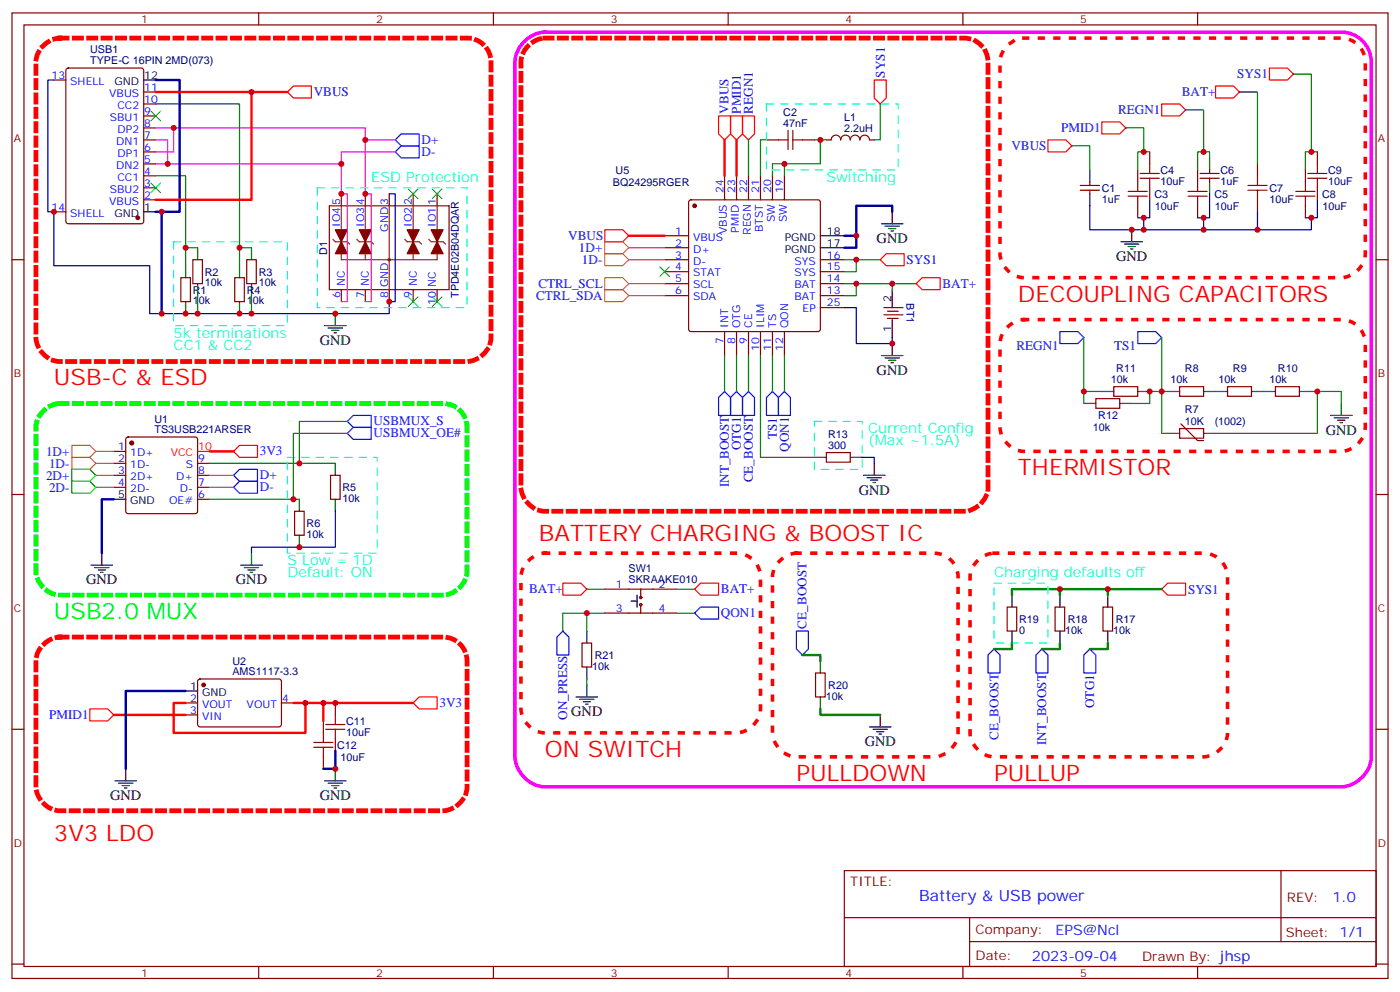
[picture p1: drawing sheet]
<svg xmlns="http://www.w3.org/2000/svg" width="412mm" height="292mm" viewBox="0 0 412 292" stroke-linecap="round" stroke-linejoin="round" font-family="sans-serif">
<g fill="none" stroke="#870000" stroke-width=".35">
<path d="M3.5 3.8h405.4v284.3h-405.4zM7.1 7.3h398.2v277.3h-398.2zM76.2 3.8v3.5M145.3 3.8v3.5M214.5 3.8v3.5M283.6 3.8v3.5M352.8 3.8v3.5M15.9 23.6h3.5M19.6 20.2l.5-.2h21.5l.7 .5v44.7l-.4 .6-21.8 .1-.6-.5-.1-44.7zM42.3 37.7h3.6M42.3 34.1h3.6M42.3 30.6h3.6"/>
<path d="M42.3 27.1h3.6M42.3 58.8h3.6M42.3 55.3h3.6M42.3 51.8h3.6M42.3 48.3h3.6M42.3 44.7h3.6M42.3 41.2h3.6M100.5 57.1v3.5M107.6 57.1v3.5M114.7 57.1v3.5M121.7 57.1v3.5M128.8 57.1v3.5"/>
<path d="M203.1 59l.5-.2h37.3l.5 .2 .3 .5v37.4l-.3 .5-.5 .2h-37.3l-.5-.2-.3-.5v-37.4zM213.4 51.8v7M217 51.8v7M220.5 51.8v7M224 51.8v7M225.8 41.2h3.5M227.5 51.8v7M231.1 51.8v7M236.4 41.2h3.5M243.4 41.2h1.4M244.8 41.2a1.41 1.41 0 0 1 1.4-1.4 1.41 1.41 0 0 1 1.4 1.4M247.6 41.2a1.41 1.41 0 0 1 1.5-1.4 1.41 1.41 0 0 1 1.4 1.4"/>
<path d="M250.5 41.2a1.41 1.41 0 0 1 1.4-1.4 1.41 1.41 0 0 1 1.4 1.4M253.3 41.2a1.41 1.41 0 0 1 1.4-1.4 1.41 1.41 0 0 1 1.4 1.4h1.4M318.2 56h5.6M318.2 54.6h5.6M321 53.6v1M321 56v1.1M335.1 50v3.6M338.7 44.7v3.6M338.7 55.3v3.5M352.8 50v3.6M353.5 52.5h5.6M353.5 51.1h5.6"/>
<path d="M356.3 50v1.1M356.3 52.5v1.1M370.4 48.3v3.5M370.4 58.8v3.6M384.5 50v3.6M388.1 44.7v3.6M388.1 55.3v3.5M3.5 76.5h3.6M15.9 62.4h3.5M56.8 76.5h2.8v7h-2.8zM72.7 76.5h2.8v7h-2.8zM97 60.6h35.3v24.7h-35.3z"/>
<path d="M195.8 76.5h7M195.8 69.4h7M195.8 73h7M241.7 76.5h7M335.1 60.6v3.5M352.8 60.6v3.5M384.5 60.6v3.5M405.3 76.5h3.6M53.3 81.8h2.8v7h-2.8zM69.1 81.8h2.9v7h-2.9zM100.5 85.3v3.5M107.6 85.3v3.5"/>
<path d="M114.7 85.3v3.5M121.7 85.3v3.5M128.8 85.3v3.5M195.8 80h7M195.8 83.5h7M195.8 87.1h7M213.4 97.6v7.1M217 97.6v7.1M220.5 97.6v7.1M224 97.6v7.1M227.5 97.6v7.1M231.1 97.6v7.1"/>
<path d="M241.7 80h7M241.7 83.5h7M241.7 87.1h7M241.7 90.6h7M260.3 90.6h5.7M260.3 92.7h5.7M261.4 93.8h3.2M261.4 91.7h3.2M322.8 117.4h7v2.8h-7zM328.1 113.9h7v2.8h-7zM347.5 113.9h7v2.8h-7zM361.6 113.9h7.1v2.8h-7.1z"/>
<path d="M375.7 113.9h7.1v2.8h-7.1zM33.5 132.9h3.5M33.5 136.5h3.5M33.5 140h3.5M37.3 128.9l.4-.2h19.8l.5 .2 .2 .5v21.2l-.2 .5-.5 .2h-19.8l-.5-.3-.2-.4v-21.2zM58.2 136.5h3.5M58.2 140h3.5M97.4 140h2.8v7h-2.8zM243.4 133.3h7.1v2.8h-7.1zM347.5 126.2h7v2.8h-7zM347.8 124.8l5 5h1.7M3.5 145.6h3.6"/>
<path d="M33.5 143.5h3.5M58.2 143.5h3.5M58.2 147h3.5M86.8 150.6h2.8v7h-2.8zM405.3 145.6h3.6M178.2 173.5h21.1M188.7 173.5v2.5M188.7 178.1v2.5M296.7 178.8h2.8v7h-2.8zM310.8 178.8h2.8v7h-2.8zM324.9 178.8h2.8v7h-2.8zM171.4 189.4h2.9v7h-2.9z"/>
<path d="M178.2 180.6h21.1M240.2 198.2h2.9v7h-2.9zM3.5 214.8h3.6M54.7 207h3.5M54.7 210.5h3.5M58.4 200.2l.5-.2h23.6l.4 .7-.1 12.9-.6 .5-23.6-.1-.4-.6v-12.7zM82.9 207h3.5M95.2 212.3v3.5M98.8 207v3.5M98.8 217.6v3.5M405.3 214.8h3.6M95.2 222.9v3.5"/>
<path d="M248.7 256.4h156.6v28.2h-156.6zM377.3 256.4v20.9M248.7 270.2h156.5M285.6 277.3h119.6M285.6 270.2v14.2M3.5 283.9h3.6M76.2 284.6v3.5M145.3 284.6v3.5M214.5 284.6v3.5M283.6 284.6v3.5M352.8 284.6v3.5M405.3 283.9h3.6"/>
<circle cx="188.7" cy="178.1" r=".35"/>
<circle cx="188.7" cy="176" r=".35"/>
</g>
<g fill="#870000" stroke="#870000" stroke-width=".35">
<path d="M127 67.7h3.5l-1.7 3.5z"/>
<path d="M128.8 71.2l1.7 3.5h-3.5z"/>
<path d="M119.9 67.7h3.6l-1.8 3.5z"/>
<path d="M121.7 71.2l1.8 3.5h-3.6z"/>
<path d="M105.8 67.7h3.6l-1.8 3.5z"/>
<path d="M107.6 71.2l1.8 3.5h-3.6z"/>
<path d="M98.8 67.7h3.5l-1.8 3.5z"/>
<path d="M100.5 71.2l1.8 3.5h-3.5z"/>
<circle cx="204.6" cy="60.6" r=".53"/>
<circle cx="60" cy="201.7" r=".53"/>
<circle cx="40.6" cy="64.1" r=".53"/>
<circle cx="38.8" cy="130.5" r=".53"/>
</g>
<g fill="none" stroke="#000" stroke-width=".35">
<path d="M42.3 23.6h3.6M321 50v3.6M321 57.1v3.5M356.3 46.5v3.5M356.3 53.6v3.5M42.3 62.4h3.6M54.7 78.2v3.6M58.2 73v3.5M70.6 78.2v3.6M74.1 73v3.5M241.7 73h7M241.7 69.4h7"/>
<path d="M259.6 65.9h6.4M260.7 66.6h4.2M261.8 67.3h2.1M262.5 68h.7M262.8 62.4v3.5M330.2 71.2h6.3M331.3 71.9h4.2M332.3 72.6h2.1M333 73.3h.7M333.4 67.7v3.5M54.7 88.8v3.6M58.2 83.5v3.6"/>
<path d="M70.6 88.8v3.6M74.1 83.5v3.6M95.6 95.9h6.4M96.7 96.6h4.2M97.7 97.3h2.1M98.4 98h.7M98.8 92.4v3.5M262.8 85.3v5.3M262.8 94.1v5.3M259.6 104.7h6.4M260.7 105.4h4.2M261.8 106.1h2.1"/>
<path d="M262.5 106.8h.7M262.8 101.2v3.5M319.3 118.8h3.5M324.6 115.3h3.5M329.8 118.8h3.6M335.1 115.3h3.6M344 115.3h3.5M354.5 115.3h7.1M368.7 115.3h7M382.8 115.3h3.5M395.1 118.8v3.5M98.8 136.5v3.5"/>
<path d="M239.9 134.7h3.5M250.5 134.7h3.5M254.4 140h6.3M257.5 136.5v3.5M344 127.6h3.5M354.5 127.6h3.6M391.9 122.3h6.4M393 123h4.2M394.1 123.8h2.1M394.8 124.5h.7M33.5 147h3.5M88.2 147v3.6"/>
<path d="M88.2 157.6v3.5M98.8 147v3.6M255.4 140.7h4.2M256.5 141.4h2.1M257.2 142.1h.7M26.8 166.4h6.4M27.9 167.1h4.2M28.9 167.9h2.1M29.6 168.6h.7M30 162.9v3.5M70.9 166.4h6.4M72 167.1h4.2"/>
<path d="M73 167.9h2.1M73.7 168.6h.7M74.1 162.9v3.5M185.9 177h1.8M187.7 175.3v3.5M298.1 175.3v3.5M312.2 175.3v3.5M326.3 175.3v3.5M172.9 185.8v3.6M172.9 196.4v3.6M241.7 194.7v3.5M298.1 185.8v3.6"/>
<path d="M312.2 185.8v3.6M326.3 185.8v3.6M54.7 203.5h3.5M169.7 205.2h6.3M170.7 206h4.3M171.8 206.7h2.1M172.5 207.4h.7M172.9 201.7v3.5M241.7 205.2v3.6M256.1 214.1h6.4M257.2 214.8h4.2M258.2 215.5h2.1"/>
<path d="M258.9 216.2h.7M259.3 210.5v3.6M33.9 229.9h6.3M34.9 230.6h4.3M36 231.4h2.1M36.7 232.1h.7M37 226.4v3.5M95.6 229.9h6.4M96.7 230.6h4.2M97.7 231.4h2.1M98.4 232.1h.7M98.8 226.4v3.5"/>
</g>
<g fill="none" stroke="#f00" stroke-width=".35">
<path d="M86.4 25.3h5.3v3.6h-5.3l-1.7-1.8zM211.7 34.1h3.5v5.3l-1.8 1.8-1.7-1.8zM215.2 34.1h3.5v5.3l-1.7 1.8-1.8-1.8zM218.7 34.1h3.5v5.3l-1.7 1.8-1.8-1.8zM257.5 23.6h3.6v5.3l-1.8 1.7-1.8-1.7zM324.6 35.9h5.2l1.8 1.8-1.8 1.7h-5.2zM342.2 30.6h5.3l1.7 1.8-1.7 1.7h-5.3zM358.1 25.3h5.3l1.7 1.8-1.7 1.8h-5.3zM373.9 20h5.3l1.8 1.8-1.8 1.8h-5.3zM308.7 41.2h5.3l1.7 1.8-1.7 1.7h-5.3zM178.2 67.7h5.2l1.8 1.7-1.8 1.8h-5.2zM259.3 76.5l1.8-1.8h5.2v3.5h-5.2z"/>
<path d="M269.9 83.5l1.7-1.7h5.3v3.5h-5.3zM58.2 132.9h3.5M68.8 132.9l1.8-1.7h5.2v3.5h-5.2zM165.8 171.7h5.3l1.8 1.8-1.8 1.8h-5.3zM204.6 173.5l1.8-1.8h5.3v3.6h-5.3zM342.2 173.5l1.8-1.8h5.2v3.6h-5.2zM26.5 208.8h5.2l1.8 1.7-1.8 1.8h-5.2zM121.7 207l1.8-1.8h5.3v3.6h-5.3z"/>
</g>
<g fill="none" stroke="#8c2424" stroke-width=".35">
<path d="M98.1 70.5l.7 .7h3.5l.7 .7M100.5 74.7v1.8h28.3v-1.8M100.5 60.6v7.1M105.1 70.5l.7 .7h3.6l.7 .7M107.6 60.6v7.1M107.6 74.7v1.8M114.7 60.6v24.7M119.2 70.5l.7 .7h3.6l.7 .7M121.7 60.6v7.1M121.7 74.7v1.8M126.3 70.5l.7 .7h3.5l.7 .7M128.8 60.6v7.1"/>
<circle cx="114.7" cy="76.5" r=".35"/>
</g>
<g fill="none" stroke="#c0c" stroke-width=".35">
<path d="M45.9 37.7h5.3v7h-5.3M51.2 37.7h56.4v19.4h1.8v31.7h-1.8M45.9 41.2h3.5v7.1h-3.5M49.4 48.3h51.1v8.8h1.8v31.7h-1.8M107.6 41.2h8.8M116.4 44.7h-15.9v3.6M185.2 73h10.6M185.2 76.5h10.6M185.2 83.5h10.6M185.2 87.1h10.6M28.2 140h5.3M28.2 132.9h5.3"/>
<path d="M28.2 136.5h5.3M61.7 140h7.1M28.2 143.5h5.3M61.7 143.5h7.1"/>
</g>
<g fill="none" stroke="#3c3" stroke-width=".35">
<path d="M44.4 32.7l2.9 2.9M47.3 32.7l-2.9 2.9M44.4 53.9l2.9 2.8M47.3 53.9l-2.9 2.8M120.3 55.7l2.8 2.8M123.1 55.7l-2.8 2.8M127.4 55.7l2.8 2.8M130.2 55.7l-2.8 2.8M194.4 78.6l2.8 2.8M197.2 78.6l-2.8 2.8M120.3 87.4l2.8 2.8M123.1 87.4l-2.8 2.8"/>
<path d="M127.4 87.4l2.8 2.8M130.2 87.4l-2.8 2.8"/>
</g>
<g fill="none" stroke="#008700" stroke-width=".35">
<path d="M45.9 30.6h24.7v42.4M259.3 30.6v10.6h-1.8M331.6 37.7h5.3v7M349.2 32.4h5.3v12.3M365.1 27.1h5.3v21.2M381 21.8h5.3v22.9M45.9 51.8h8.8v21.2M220.5 41.2v10.6M225.8 41.2h-1.8v10.6M231.1 48.3v3.5M239.9 41.2h1.8v7.1h-14.2v3.5M241.7 41.2h1.7"/>
<path d="M315.7 43h5.3v7M338.7 44.7h-3.6v5.3M356.3 46.5v-1.8h-3.5v5.3M388.1 44.7h-3.6v5.3M58.2 73h-3.5v5.2M74.1 73h-3.5v5.2M248.7 76.5h10.6M252.2 76.5v3.5h-3.5M58.2 87.1v5.3M74.1 87.1v5.3M248.7 83.5h14.1v1.8M252.2 83.5v3.6h-3.5"/>
<path d="M262.8 83.5h7.1M319.3 99.4v15.9M342.2 99.4v15.9h-3.5v3.5h-5.3M213.4 104.7v10.6M217 104.7v10.6M220.5 104.7v10.6M224 104.7v30h15.9M227.5 104.7v10.6M231.1 104.7v10.6M324.6 115.3h-5.3v3.5M344 115.3h-1.8v12.3h1.8M386.3 115.3h1.8v12.3h-30"/>
<path d="M388.1 115.3h7v3.5M61.7 136.5h37.1M102.3 127.6h-15.9v19.4M102.3 124.1h-14.1v12.4M61.7 147h26.5M172.9 173.5h5.3M199.3 173.5h5.3M172.9 180.6h-7.1v5.2M172.9 200v1.7M178.2 180.6h-5.3v5.2M199.3 180.6h5.3"/>
</g>
<path d="M15.9 23.6h-1.8v38.8h1.8v15.8h28.2v14.2h70.6v-3.6h1.7v-31.7h-1.7M338.7 58.8v5.3h-3.6M356.3 57.1v7h-3.5M388.1 58.8v5.3h-3.6M321 60.6v7.1h15.9v-3.6M354.5 64.1v3.6h-17.6M370.4 62.4v5.3h-15.9M386.3 64.1v3.6h-15.9M248.7 90.6h3.5v10.6h10.6v-1.8M254 134.7h3.5v1.8M98.8 150.6v10.5h-24.7v1.8" fill="none" stroke="#009" stroke-width=".35"/>
<path d="M45.9 23.6h7v38.8h-7M47.6 62.4v30M252.2 69.4v3.6h-3.5M262.8 62.4v-1.8h-10.6v8.8h-3.5M33.5 147h-3.5v15.9M54.7 203.5h-17.7v22.9M98.8 221.1v5.3h-3.6" fill="none" stroke="#009" stroke-width=".71"/>
<path d="M45.9 27.1h38.8M74.1 27.1v31.7h-28.2M213.4 41.2v10.6M217 41.2v10.6M185.2 69.4h10.6M61.7 132.9h7.1M33.5 210.5h21.2M54.7 207h-3.5v8.8h38.8v-8.8M86.4 207h35.3M95.2 207v5.3" fill="none" stroke="#f00" stroke-width=".71"/>
<path d="M225.8 30.6h38.8v19.4h-38.8zM93.5 55.3h44.1v35.3h-44.1zM51.2 71.2h33.5v24.7h-33.5zM84.7 134.7h26.4v28.2h-26.4zM239.9 124.1h14.1v14.1h-14.1zM292.8 171.7h15.9v17.7h-15.9z" fill="none" stroke="#0ff" stroke-width=".35" stroke-dasharray="2.1 2.1"/>
<g fill="none" stroke="#00f" stroke-width=".35">
<path d="M116.4 44.7l1.8-1.7h5.3v3.5h-5.3zM116.4 41.2l1.8-1.8h5.3v3.6h-5.3zM312.2 97.6h5.3l1.8 1.8-1.8 1.8h-5.3zM335.1 97.6h5.3l1.8 1.8-1.8 1.8h-5.3zM213.4 115.3l1.8 1.8v5.2h-3.5v-5.2zM217 115.3l1.7 1.8v5.2h-3.5v-5.2zM220.5 115.3l1.7 1.8v5.2h-3.5v-5.2zM227.5 115.3l1.8 1.8v5.2h-3.5v-5.2zM231.1 115.3l1.7 1.8v5.2h-3.5v-5.2zM68.8 140l1.8-1.8h5.2v3.5h-5.2zM102.3 127.6l1.8-1.7h5.3v3.5h-5.3zM102.3 124.1l1.8-1.8h5.3v3.6h-5.3z"/>
<path d="M68.8 143.5l1.8-1.8h5.2v3.6h-5.2zM164 187.6l1.8-1.8 1.8 1.8v5.3h-3.6zM204.6 180.6l1.8-1.8h5.3v3.5h-5.3zM234.6 185.8h3.5v5.3l-1.7 1.8-1.8-1.8zM291 192.9l1.8-1.8 1.8 1.8v5.3h-3.6zM306.9 191.1l1.8 1.8v5.3h-3.5v-5.3zM321 191.1l1.8 1.8v5.3h-3.5v-5.3z"/>
</g>
<path d="M178.2 71.2h5.2l1.8 1.8-1.8 1.7h-5.2zM178.2 74.7h5.2l1.8 1.8-1.8 1.7h-5.2zM178.2 81.8h5.2l1.8 1.7-1.8 1.8h-5.2zM178.2 85.3h5.2l1.8 1.8-1.8 1.7h-5.2zM21.2 131.2h5.3l1.7 1.7-1.7 1.8h-5.3zM21.2 134.7h5.3l1.7 1.8-1.7 1.7h-5.3z" fill="none" stroke="#c90" stroke-width=".35"/>
<path d="M21.2 138.2h5.3l1.7 1.8-1.7 1.7h-5.3zM21.2 141.7h5.3l1.7 1.8-1.7 1.8h-5.3z" fill="none" stroke="#0c0" stroke-width=".35"/>
<path d="M17.6 11.2h120a7.1 7.1 0 0 1 7 7.1v81.1a7.6 7.6 0 0 1-7 7.1h-120a7.6 7.6 0 0 1-7-7.1v-81.1a7.6 7.6 0 0 1 7-7.1M160.5 11.2h123.5a7.1 7.1 0 0 1 7 7.1v125.2a7.6 7.6 0 0 1-7 7.1h-123.5a7.6 7.6 0 0 1-7-7.1v-125.2a7.6 7.6 0 0 1 7-7.1M17.6 187.6h112.9a7.1 7.1 0 0 1 7.1 7.1v37a7.6 7.6 0 0 1-7.1 7.1h-112.9a7.6 7.6 0 0 1-7-7.1v-37a7.6 7.6 0 0 1 7-7.1" fill="none" stroke="#f00" stroke-width="1.4" stroke-dasharray="2.1 2.1"/>
<path d="M17.6 118.8h112.9a7.1 7.1 0 0 1 7.1 7.1v42.3a7.6 7.6 0 0 1-7.1 7.1h-112.9a7.6 7.6 0 0 1-7-7.1v-42.3a7.6 7.6 0 0 1 7-7.1" fill="none" stroke="#0f0" stroke-width="1.4" stroke-dasharray="2.1 2.1"/>
<g fill="none" stroke="#a10000" stroke-width=".35">
<path d="M232.1 38.4v5.6M233.5 38.4v5.6M229.3 41.2h2.8M233.5 41.2h2.9M332.3 57.8h5.7M332.3 56.4h5.7M335.1 53.6v2.8M335.1 57.8v2.8M335.8 52.5h5.7M335.8 51.1h5.7M338.7 48.3v2.8M338.7 52.5v2.8"/>
<path d="M350 57.8h5.6M350 56.4h5.6M352.8 53.6v2.8M352.8 57.8v2.8M367.6 56h5.6M367.6 54.6h5.6M370.4 51.8v2.8M370.4 56v2.8M381.7 57.8h5.6M381.7 56.4h5.6M384.5 53.6v2.8M384.5 57.8v2.8"/>
<path d="M385.2 52.5h5.7M385.2 51.1h5.7M388.1 48.3v2.8M388.1 52.5v2.8M92.4 218.7h5.7M95.2 215.8v2.9M96 214.8h5.6M96 213.4h5.6M98.8 210.5v2.9M98.8 214.8v2.8M92.4 220.1h5.7M95.2 220.1v2.8"/>
</g>
<path d="M301.6 11.2h93.5a7.1 7.1 0 0 1 7.1 7.1v56.4a7.6 7.6 0 0 1-7.1 7.1h-93.5a7.6 7.6 0 0 1-7-7.1v-56.4a7.6 7.6 0 0 1 7-7.1M301.6 94.1h93.5a7.1 7.1 0 0 1 7.1 7.1v24.7a7.6 7.6 0 0 1-7.1 7h-93.5a7.6 7.6 0 0 1-7-7v-24.7a7.6 7.6 0 0 1 7-7.1M160.5 162.9h56.5a7.1 7.1 0 0 1 7 7.1v38.8a7.6 7.6 0 0 1-7 7h-56.5a7.6 7.6 0 0 1-7-7v-38.8a7.6 7.6 0 0 1 7-7.1M234.6 162.9h40.6a7.1 7.1 0 0 1 7 7.1v45.8a7.6 7.6 0 0 1-7 7.1h-40.6a7.6 7.6 0 0 1-7.1-7.1v-45.8a7.6 7.6 0 0 1 7.1-7.1M292.8 162.9h61.7a7.1 7.1 0 0 1 7.1 7.1v45.8a7.6 7.6 0 0 1-7.1 7.1h-61.7a7.6 7.6 0 0 1-7-7.1v-45.8a7.6 7.6 0 0 1 7-7.1" fill="none" stroke="#f00" stroke-width="1.1" stroke-dasharray="1.1 3.5"/>
<path d="M312.2 173.5h-14.1v1.8M326.3 173.5h-14.1v1.8M342.2 173.5h-15.9v1.8M236.4 192.9h5.3v1.8M298.1 189.4v1.7h-5.3M312.2 189.4v1.7h-5.3M326.3 189.4v1.7h-5.3M241.7 208.8v1.7h17.6" fill="none" stroke="#008700" stroke-width=".71"/>
<path d="M154.6 12a9.1 9.1 0 0 1 5.9-2.5h234.6a8.8 8.8 0 0 1 8.8 8.8v204.6a9.5 9.5 0 0 1-8.8 8.8h-234.6a9.5 9.5 0 0 1-8.8-8.8v-204.6a8.7 8.7 0 0 1 2.9-6.3z" fill="none" stroke="#f0f" stroke-width="1.1"/>
<g fill="#c00">
<circle cx="54.7" cy="73" r=".88"/>
<circle cx="70.6" cy="73" r=".88"/>
<circle cx="15.9" cy="62.4" r=".88"/>
<circle cx="54.7" cy="92.4" r=".88"/>
<circle cx="70.6" cy="92.4" r=".88"/>
<circle cx="58.2" cy="92.4" r=".88"/>
<circle cx="74.1" cy="92.4" r=".88"/>
<circle cx="74.1" cy="27.1" r=".88"/>
<circle cx="98.8" cy="92.4" r=".88"/>
<circle cx="49.4" cy="48.3" r=".88"/>
<circle cx="51.2" cy="37.7" r=".88"/>
<circle cx="47.6" cy="92.4" r=".88"/>
<circle cx="47.6" cy="62.4" r=".88"/>
<circle cx="107.6" cy="57.1" r=".88"/>
<circle cx="100.5" cy="57.1" r=".88"/>
<circle cx="107.6" cy="41.2" r=".88"/>
<circle cx="100.5" cy="48.3" r=".88"/>
<circle cx="114.7" cy="88.8" r=".88"/>
<circle cx="88.2" cy="161.1" r=".88"/>
<circle cx="86.4" cy="147" r=".88"/>
<circle cx="88.2" cy="136.5" r=".88"/>
<circle cx="342.2" cy="115.3" r=".88"/>
<circle cx="338.7" cy="115.3" r=".88"/>
<circle cx="319.3" cy="115.3" r=".88"/>
<circle cx="252.2" cy="76.5" r=".88"/>
<circle cx="252.2" cy="69.4" r=".88"/>
<circle cx="336.9" cy="64.1" r=".88"/>
<circle cx="333.4" cy="67.7" r=".88"/>
<circle cx="336.9" cy="44.7" r=".88"/>
<circle cx="336.9" cy="67.7" r=".88"/>
<circle cx="354.5" cy="64.1" r=".88"/>
<circle cx="354.5" cy="44.7" r=".88"/>
<circle cx="252.2" cy="83.5" r=".88"/>
<circle cx="354.5" cy="67.7" r=".88"/>
<circle cx="262.8" cy="83.5" r=".88"/>
<circle cx="262.8" cy="101.2" r=".88"/>
<circle cx="370.4" cy="67.7" r=".88"/>
<circle cx="386.3" cy="64.1" r=".88"/>
<circle cx="386.3" cy="44.7" r=".88"/>
<circle cx="231.1" cy="48.3" r=".88"/>
<circle cx="241.7" cy="41.2" r=".88"/>
<circle cx="388.1" cy="115.3" r=".88"/>
<circle cx="326.3" cy="173.5" r=".88"/>
<circle cx="312.2" cy="173.5" r=".88"/>
<circle cx="172.9" cy="180.6" r=".88"/>
<circle cx="98.8" cy="207" r=".88"/>
<circle cx="95.3" cy="207" r=".88"/>
<circle cx="90" cy="207" r=".88"/>
<circle cx="98.8" cy="226.4" r=".88"/>
</g>
<g font-size="6.7" fill="#f00">
<text x="299.9" y="88.8">DECOUPLING CAPACITORS</text>
<text x="15.9" y="113.5">USB-C &amp; ESD</text>
<text x="299.9" y="140">THERMISTOR</text>
<text x="158.7" y="159.4">BATTERY CHARGING &amp; BOOST IC</text>
<text x="160.5" y="222.9">ON SWITCH</text>
<text x="234.6" y="229.9">PULLDOWN</text>
<text x="292.8" y="229.9">PULLUP</text>
<text x="15.9" y="247.6">3V3 LDO</text>
</g>
<text font-size="6.7" fill="#0f0" x="15.9" y="182.3">USB2.0 MUX</text>
<text font-size="4.6" fill="#00f" x="270.8" y="265.4">Battery &amp; USB power</text>
<g font-size="4.2" fill="#0ff">
<text x="109.4" y="53.6">ESD Protection</text>
<text x="243.4" y="53.6">Switching</text>
<text x="51.2" y="99.4">5k terminations</text>
<text x="51.2" y="102.9">CC1 &amp; CC2</text>
<text x="255.8" y="127.6">Current Config</text>
<text x="255.8" y="131.2">(Max ~1.5A)</text>
<text x="84.7" y="166.4">S Low = 1D</text>
<text x="84.7" y="170">Default: ON</text>
<text x="292.8" y="170">Charging defaults off</text>
</g>
<g font-size="4.2">
<text x="258.2" y="71.5">GND</text>
<text x="328.8" y="76.8">GND</text>
<text x="94.2" y="101.5">GND</text>
<text x="258.2" y="110.3">GND</text>
<text x="390.5" y="128">GND</text>
<text x="252.9" y="145.6">GND</text>
<text x="25.4" y="172.1">GND</text>
<text x="69.5" y="172.1">GND</text>
<text x="168.3" y="210.9">GND</text>
<text x="254.7" y="219.7">GND</text>
<text x="32.5" y="235.6">GND</text>
<text x="94.2" y="235.6">GND</text>
</g>
<g font-size="4.2" fill="#00f">
<text x="392.5" y="265.7">1.0</text>
<text x="310.9" y="275.2">EPS@Ncl</text>
<text x="304" y="283">2023-09-04</text>
</g>
<g font-size="3.9" fill="#00f">
<text x="260.6" y="22.9" transform="rotate(-90 260.6 22.9)">SYS1</text>
<text x="364.5" y="23">SYS1</text>
<text x="92.4" y="28.3">VBUS</text>
<text x="348.1" y="28.4">BAT+</text>
<text x="214.6" y="33.4" transform="rotate(-90 214.6 33.4)">VBUS</text>
<text x="218.3" y="33.4" transform="rotate(-90 218.3 33.4)">PMID1</text>
<text x="221.8" y="33.4" transform="rotate(-90 221.8 33.4)">REGN1</text>
<text x="329.4" y="33.6">REGN1</text>
<text x="312.6" y="38.8">PMID1</text>
<text x="124.2" y="45.9">D-</text>
<text x="124.2" y="42.4">D+</text>
<text x="297.9" y="44.3">VBUS</text>
<text x="167.4" y="70.8">VBUS</text>
<text x="170.5" y="74.2">1D+</text>
<text x="171.4" y="77.8">1D-</text>
<text x="267.1" y="77.8">SYS1</text>
<text x="157.9" y="88.4">CTRL_SDA</text>
<text x="158.6" y="84.8">CTRL_SCL</text>
<text x="277.6" y="84.7">BAT+</text>
<text x="299.4" y="103.1">REGN1</text>
<text x="328.2" y="103.1">TS1</text>
<text x="110.1" y="125.3">USBMUX_S</text>
<text x="110.1" y="128.8">USBMUX_OE#</text>
<text x="228.8" y="129.3" transform="rotate(-90 228.8 129.3)">TS1</text>
<text x="13.6" y="134.2">1D+</text>
<text x="14.4" y="137.7">1D-</text>
<text x="76.6" y="134.1">3V3</text>
<text x="218.2" y="132.7" transform="rotate(-90 218.2 132.7)">OTG1</text>
<text x="232.4" y="133.1" transform="rotate(-90 232.4 133.1)">QON1</text>
<text x="13.6" y="141.3">2D+</text>
<text x="76.6" y="141.2">D+</text>
<text x="214.7" y="143.5" transform="rotate(-90 214.7 143.5)">INT_BOOST</text>
<text x="221.8" y="142.1" transform="rotate(-90 221.8 142.1)">CE_BOOST</text>
<text x="14.4" y="144.8">2D-</text>
<text x="76.6" y="144.7">D-</text>
<text x="155.9" y="174.8">BAT+</text>
<text x="212.4" y="174.7">BAT+</text>
<text x="350" y="174.8">SYS1</text>
<text x="212.4" y="181.7">QON1</text>
<text x="237.5" y="185.1" transform="rotate(-90 237.5 185.1)">CE_BOOST</text>
<text x="129.5" y="208.2">3V3</text>
<text x="322.3" y="208.5" transform="rotate(-90 322.3 208.5)">OTG1</text>
<text x="14.5" y="211.7">PMID1</text>
<text x="167.1" y="212" transform="rotate(-90 167.1 212)">ON_PRESS</text>
<text x="294.1" y="217.9" transform="rotate(-90 294.1 217.9)">CE_BOOST</text>
<text x="308.2" y="219.4" transform="rotate(-90 308.2 219.4)">INT_BOOST</text>
</g>
<g font-size="3.9" fill="#800">
<text x="250.5" y="261">TITLE:</text>
<text x="379.1" y="265.7">REV:</text>
<text x="287.4" y="275.2">Company:</text>
<text x="378.7" y="275.8">Sheet: 1/1</text>
<text x="287.4" y="282.9">Date:</text>
<text x="336.4" y="282.9">Drawn By: jhsp</text>
</g>
<g font-size="3.2" fill="#800">
<text x="41.6" y="6.8">1</text>
<text x="110.8" y="6.8">2</text>
<text x="179.9" y="6.8">3</text>
<text x="249.1" y="6.8">4</text>
<text x="318.2" y="6.8">5</text>
<text x="4.1" y="41.9">A</text>
<text x="405.9" y="41.9">A</text>
<text x="4.1" y="111.1">B</text>
<text x="405.9" y="111.1">B</text>
<text x="4.1" y="180.2">C</text>
<text x="405.9" y="180.2">C</text>
<text x="4.1" y="249.3">D</text>
<text x="405.9" y="249.3">D</text>
<text x="41.6" y="287.6">1</text>
<text x="110.8" y="287.6">2</text>
<text x="179.9" y="287.6">3</text>
<text x="249.1" y="287.6">4</text>
<text x="318.2" y="287.6">5</text>
</g>
<g font-size="3.2" fill="#000080">
<text x="26.6" y="15.8">USB1</text>
<text x="26.6" y="19">TYPE-C 16PIN 2MD(073)</text>
<text x="230.7" y="34.1">C2</text>
<text x="248.6" y="35.5">L1</text>
<text x="230.7" y="37.3">47nF</text>
<text x="248.6" y="38.7">2.2uH</text>
<text x="181.3" y="51.1">U5</text>
<text x="341.9" y="51.2">C4</text>
<text x="359.5" y="51.2">C6</text>
<text x="391.2" y="51.2">C9</text>
<text x="180.5" y="54.7">BQ24295RGER</text>
<text x="324.6" y="59.7">1uF</text>
<text x="324.6" y="56.4">C1</text>
<text x="340.1" y="58.2">C3</text>
<text x="341.9" y="54.4">10uF</text>
<text x="357.7" y="58.2">C5</text>
<text x="359.5" y="54.4">1uF</text>
<text x="373.9" y="59.7">10uF</text>
<text x="373.9" y="56.4">C7</text>
<text x="389.5" y="58.2">C8</text>
<text x="391.2" y="54.4">10uF</text>
<text x="340.2" y="61.8">10uF</text>
<text x="357.8" y="61.8">10uF</text>
<text x="389.6" y="61.8">10uF</text>
<text x="96.4" y="75.1" transform="rotate(-90 96.4 75.1)">D1</text>
<text x="60.3" y="81.2">R2</text>
<text x="76.2" y="81.2">R3</text>
<text x="56.8" y="89.6">10k</text>
<text x="56.8" y="86.4">R1</text>
<text x="60.3" y="84.3">10k</text>
<text x="72.7" y="89.6">10k</text>
<text x="72.7" y="86.4">R4</text>
<text x="76.2" y="84.3">10k</text>
<text x="135.2" y="87.8" transform="rotate(-90 135.2 87.8)">TPD4E02B04DQAR</text>
<text x="267" y="89.3" transform="rotate(90 267 89.3)">BT1</text>
<text x="327.2" y="112.9">10k</text>
<text x="328.8" y="109.6">R11</text>
<text x="344.8" y="112.8">10k</text>
<text x="349.1" y="109.6">R8</text>
<text x="358.9" y="112.8">10k</text>
<text x="363.2" y="109.6">R9</text>
<text x="374" y="112.8">10k</text>
<text x="376.4" y="109.6">R10</text>
<text x="45.5" y="124.5">U1</text>
<text x="323.5" y="123.5">R12</text>
<text x="349" y="125.2">10K</text>
<text x="349.1" y="121.7">R7</text>
<text x="357.8" y="125.2">(1002)</text>
<text x="45.5" y="127.6">TS3USB221ARSER</text>
<text x="243.9" y="129">R13</text>
<text x="321.9" y="127">10k</text>
<text x="243.9" y="132.2">300</text>
<text x="100.9" y="147.8">10k</text>
<text x="100.9" y="144.7">R5</text>
<text x="90.3" y="155.2">R6</text>
<text x="90.3" y="158.4">10k</text>
<text x="185.2" y="171.7">SKRAAKE010</text>
<text x="185.2" y="168.5">SW1</text>
<text x="300.2" y="183.4">R19</text>
<text x="314.5" y="183.4">R18</text>
<text x="328.7" y="183.4">R17</text>
<text x="300.2" y="186.7">0</text>
<text x="313.8" y="186.7">10k</text>
<text x="327.9" y="186.7">10k</text>
<text x="68.4" y="195.7">U2</text>
<text x="174.5" y="197.3">10k</text>
<text x="175.2" y="194">R21</text>
<text x="68.4" y="198.9">AMS1117-3.3</text>
<text x="244" y="202.9">R20</text>
<text x="243.2" y="206.1">10k</text>
<text x="102" y="213.4">C11</text>
<text x="99.3" y="220.5">C12</text>
<text x="102" y="216.7">10uF</text>
<text x="100.3" y="224">10uF</text>
</g>
<g font-size="3.2" fill="#00f">
<text x="15.2" y="23.2">13</text>
<text x="20.7" y="25">SHELL</text>
<text x="32.2" y="28.5">VBUS</text>
<text x="42.5" y="26.7">11</text>
<text x="32.3" y="35.6">SBU1</text>
<text x="34.6" y="32">CC2</text>
<text x="42.5" y="33.8">9</text>
<text x="42.5" y="30.3">10</text>
<text x="34.7" y="39.1">DP2</text>
<text x="42.5" y="40.9">7</text>
<text x="42.5" y="37.3">8</text>
<text x="34.2" y="42.6">DN1</text>
<text x="34.7" y="46.1">DP1</text>
<text x="42.5" y="47.9">5</text>
<text x="42.5" y="44.4">6</text>
<text x="34.2" y="49.7">DN2</text>
<text x="34.6" y="53.2">CC1</text>
<text x="42.5" y="51.4">4</text>
<text x="32.3" y="56.7">SBU2</text>
<text x="42.5" y="58.5">2</text>
<text x="42.5" y="55">3</text>
<text x="213.1" y="56.9" transform="rotate(-90 213.1 56.9)">24</text>
<text x="216.6" y="56.9" transform="rotate(-90 216.6 56.9)">23</text>
<text x="220.1" y="56.9" transform="rotate(-90 220.1 56.9)">22</text>
<text x="223.7" y="56.9" transform="rotate(-90 223.7 56.9)">21</text>
<text x="227.2" y="56.9" transform="rotate(-90 227.2 56.9)">20</text>
<text x="230.7" y="56.9" transform="rotate(-90 230.7 56.9)">19</text>
<text x="15.2" y="62">14</text>
<text x="20.7" y="63.8">SHELL</text>
<text x="32.2" y="60.3">VBUS</text>
<text x="100.2" y="60.3" transform="rotate(-90 100.2 60.3)">5</text>
<text x="107.2" y="60.3" transform="rotate(-90 107.2 60.3)">4</text>
<text x="114.3" y="60.3" transform="rotate(-90 114.3 60.3)">3</text>
<text x="121.4" y="60.3" transform="rotate(-90 121.4 60.3)">2</text>
<text x="128.4" y="60.3" transform="rotate(-90 128.4 60.3)">1</text>
<text x="228.2" y="65.5" transform="rotate(-90 228.2 65.5)">SW</text>
<text x="231.8" y="65.5" transform="rotate(-90 231.8 65.5)">SW</text>
<text x="100.2" y="66.8" transform="rotate(-90 100.2 66.8)">IO4</text>
<text x="107.2" y="66.8" transform="rotate(-90 107.2 66.8)">IO3</text>
<text x="114.3" y="68.2" transform="rotate(-90 114.3 68.2)">GND</text>
<text x="121.4" y="66.8" transform="rotate(-90 121.4 66.8)">IO2</text>
<text x="128.4" y="66.8" transform="rotate(-90 128.4 66.8)">IO1</text>
<text x="198.9" y="69.1">1</text>
<text x="204.2" y="70.8">VBUS</text>
<text x="214.1" y="69" transform="rotate(-90 214.1 69)">VBUS</text>
<text x="217.7" y="68.5" transform="rotate(-90 217.7 68.5)">PMID</text>
<text x="221.2" y="69.2" transform="rotate(-90 221.2 69.2)">REGN</text>
<text x="224.7" y="68.4" transform="rotate(-90 224.7 68.4)">BTST</text>
<text x="198.9" y="72.6">2</text>
<text x="198.9" y="76.1">3</text>
<text x="204.2" y="74.4">D+</text>
<text x="204.2" y="77.9">D-</text>
<text x="234.1" y="77.9">SYS</text>
<text x="243.6" y="76.1">16</text>
<text x="198.9" y="79.7">4</text>
<text x="198.9" y="83.2">5</text>
<text x="204.2" y="81.4">STAT</text>
<text x="234.1" y="81.4">SYS</text>
<text x="243.6" y="83.2">14</text>
<text x="243.6" y="79.7">15</text>
<text x="100.2" y="87.7" transform="rotate(-90 100.2 87.7)">6</text>
<text x="101.6" y="84.2" transform="rotate(-90 101.6 84.2)">NC</text>
<text x="107.2" y="87.7" transform="rotate(-90 107.2 87.7)">7</text>
<text x="108.7" y="84.2" transform="rotate(-90 108.7 84.2)">NC</text>
<text x="114.3" y="87.7" transform="rotate(-90 114.3 87.7)">8</text>
<text x="114.3" y="84.6" transform="rotate(-90 114.3 84.6)">GND</text>
<text x="121.4" y="87.7" transform="rotate(-90 121.4 87.7)">9</text>
<text x="122.8" y="84.2" transform="rotate(-90 122.8 84.2)">NC</text>
<text x="128.4" y="89.7" transform="rotate(-90 128.4 89.7)">10</text>
<text x="128.4" y="84.6" transform="rotate(-90 128.4 84.6)">NC</text>
<text x="198.9" y="86.7">6</text>
<text x="204.2" y="84.9">SCL</text>
<text x="204.2" y="88.5">SDA</text>
<text x="234" y="88.5">BAT</text>
<text x="234" y="84.9">BAT</text>
<text x="243.6" y="86.7">13</text>
<text x="236.4" y="92">EP</text>
<text x="243.6" y="90.2">25</text>
<text x="213.1" y="101.3" transform="rotate(-90 213.1 101.3)">7</text>
<text x="214.5" y="96.6" transform="rotate(-90 214.5 96.6)">INT</text>
<text x="216.6" y="101.3" transform="rotate(-90 216.6 101.3)">8</text>
<text x="218" y="96.6" transform="rotate(-90 218 96.6)">OTG</text>
<text x="220.1" y="101.3" transform="rotate(-90 220.1 101.3)">9</text>
<text x="221.5" y="96.6" transform="rotate(-90 221.5 96.6)">CE</text>
<text x="225.1" y="96.6" transform="rotate(-90 225.1 96.6)">ILIM</text>
<text x="228.6" y="96.6" transform="rotate(-90 228.6 96.6)">TS</text>
<text x="232.1" y="96.6" transform="rotate(-90 232.1 96.6)">QON</text>
<text x="223.7" y="103.3" transform="rotate(-90 223.7 103.3)">10</text>
<text x="227.2" y="103.3" transform="rotate(-90 227.2 103.3)">11</text>
<text x="230.7" y="103.3" transform="rotate(-90 230.7 103.3)">12</text>
<text x="34.8" y="132.6">1</text>
<text x="34.8" y="136.1">2</text>
<text x="38.3" y="134.3">1D+</text>
<text x="38.3" y="137.9">1D-</text>
<text x="54.7" y="137.9">S</text>
<text x="58.4" y="136.1">9</text>
<text x="34.8" y="139.6">3</text>
<text x="34.8" y="143.2">4</text>
<text x="38.3" y="141.4">2D+</text>
<text x="51.9" y="141.4">D+</text>
<text x="58.4" y="143.2">7</text>
<text x="58.4" y="139.6">8</text>
<text x="38.3" y="144.9">2D-</text>
<text x="49.8" y="148.4">OE#</text>
<text x="53" y="144.9">D-</text>
<text x="58.4" y="146.7">6</text>
<text x="181.4" y="173.1">1</text>
<text x="194" y="173.1">2</text>
<text x="181.4" y="180.2">3</text>
<text x="194" y="180.2">4</text>
<text x="56" y="206.7">2</text>
<text x="59.5" y="208.4">VOUT</text>
<text x="72.7" y="208.4">VOUT</text>
<text x="83.1" y="206.7">4</text>
<text x="56" y="210.2">3</text>
<text x="59.5" y="211.9">VIN</text>
</g>
<g font-size="3.2">
<text x="42.5" y="23.2">12</text>
<text x="33.7" y="25">GND</text>
<text x="33.7" y="63.8">GND</text>
<text x="42.5" y="62">1</text>
<text x="231.2" y="70.8">PGND</text>
<text x="243.6" y="69.1">18</text>
<text x="231.2" y="74.4">PGND</text>
<text x="243.6" y="72.6">17</text>
<text x="262.5" y="88.8" transform="rotate(-90 262.5 88.8)">2</text>
<text x="262.5" y="97.9" transform="rotate(-90 262.5 97.9)">1</text>
<text x="34.8" y="146.7">5</text>
<text x="38.3" y="148.4">GND</text>
<text x="56" y="203.1">1</text>
<text x="59.5" y="204.9">GND</text>
</g>
<g font-size="3.2" fill="#f00">
<text x="50.3" y="134.3">VCC</text>
<text x="58.4" y="132.6">10</text>
</g>
</svg>
